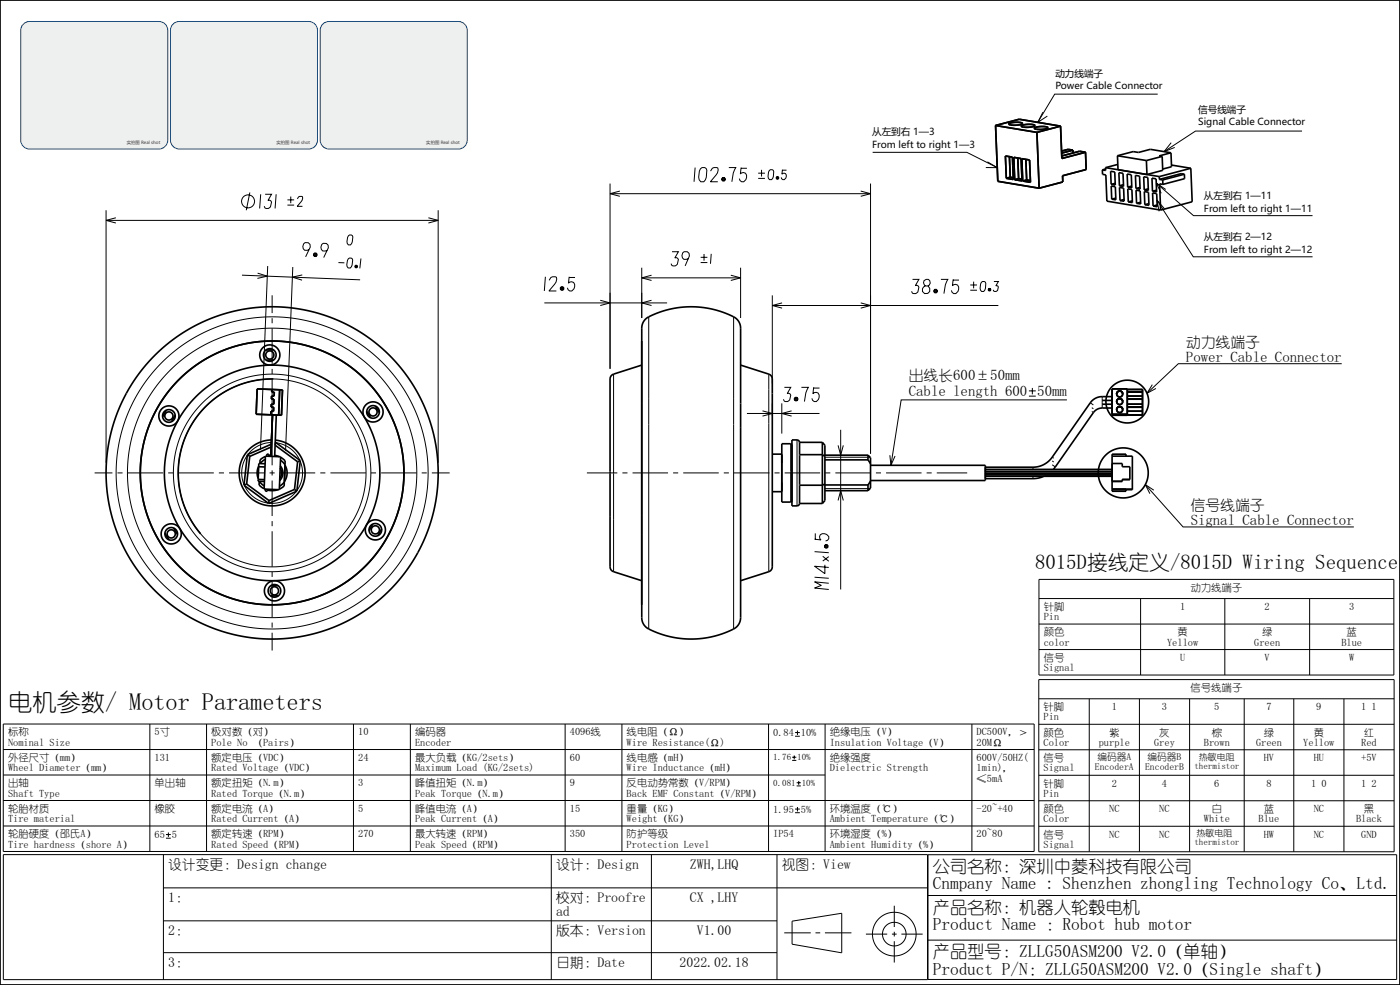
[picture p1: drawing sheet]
<svg xmlns="http://www.w3.org/2000/svg" width="296mm" height="208mm" viewBox="0 0 296 208" stroke-linecap="round" stroke-linejoin="round" font-family="sans-serif">
<g fill="none" stroke="#000" stroke-width=".21">
<path d="M129 38.8v39.2M147 35.4l-.2 3M148.1 35.7l.4-.3h.5l.3 .2a2.82 2.82 0 0 1-.5 2.8h-.6a2.28 2.28 0 0 1-.1-2.7zM150.3 36.2l.3-.6 .4-.2 .8 .1-.1 1-1.5 1.9h1.6M152.6 37.9h.8M152.7 37.7h.6M152.7 38.1h.6M154.1 35.4h1.5l-.5 1.2-.3 1.8M156.7 35.4l-.1 1.4 .7-.3a.93 .93 0 0 1 .4 1.5l-.4 .4h-.5l-.3-.2-.1-.5M156.7 35.6h1.3M160.3 36.6h1.5M160.3 37.7h1.5"/>
<path d="M161.1 35.9v1.4M162.7 36.1l.2-.2 .6 .1a1.97 1.97 0 0 1-.3 2h-.5a1.61 1.61 0 0 1 0-1.9zM164.2 37.6h.5M164.2 37.4h.4M164.2 37.8h.4M165.5 35.9l-.1 .9 .4-.2a.65 .65 0 0 1 .4 1.1l-.3 .3h-.3l-.4-.5M165.5 36h.8M184.1 38.8v57.1M22.4 44.4v53.4M22.4 46.6h70.3M24.5 46l-2.1 .6 2.1 .5M51.2 58.2l25 .9"/>
<path d="M52.8 40.7l-.7 3.7M54.5 57.7l2 .7-2.1 .4M55.1 41.1l-.2 3M56.1 41.1h1.3l-.7 1.3 .3-.1 .4 .4-.2 1a.76 .76 0 0 1-1.2 .1l-.1-.2M56.6 56.2l-1.5 38.9M58.4 41.1l-.2 3M60.8 42.2h1.4M60.8 43.4h1.4M61.5 41.5v1.5M61.9 56.4l-1.5 38.9M62.9 42l.5-.5 .6 .1-.1 .7-1 1.3h1.1M63.9 58.1l-2.1 .5 2.1 .6"/>
<path d="M65.4 52.8l-1 .1-.3-.3-.1-.5 .2-.6 .3-.2h.7l.4 .4v.5l-1 2.1M66.3 53.8l.8 .1M66.4 54.1h.6M66.4 53.6h.6M69.2 52.9l-1 .1-.2-.3-.1-.5 .1-.5 .4-.3 .6 .1 .4 .3v.6l-.9 2M71.6 55.5l1.2 .1M73.7 54.7l.2-.2 .6 .2a1.98 1.98 0 0 1-.4 2l-.5-.1a1.6 1.6 0 0 1 .1-1.9zM73.7 49.8l.2-.1 .6 .1a1.98 1.98 0 0 1-.4 2h-.4a1.61 1.61 0 0 1 0-2zM75.1 56.3h.5M75.1 56.5h.4M75.1 56.2h.4M76.3 54.6l-.2 2.1"/>
<path d="M90.6 46l2.1 .6-2.1 .5M92.7 44.4v53.4M115.3 58.5l-.2 3M116.1 59.3l.4-.7 .3-.1 .9 .1-.1 1-1.5 1.9h1.6M120.4 58.5l-.2 1.4 .7-.3a.93 .93 0 0 1 .5 1.5l-.5 .4h-.4l-.4-.3-.1-.4M120.4 58.6h1.2M129 40.9h55.1M131.1 40.4l-2.1 .5 2.1 .6M135.7 56.6v10.6M135.7 58.7h20.9M137.8 58.2l-2.1 .5 2.1 .6M142.1 53.2h1.4l-.8 1.3 .3-.1 .5 .5-.3 1a.76 .76 0 0 1-1.2 0l-.1-.2"/>
<path d="M145.6 54.7l-1 .1-.3-.3-.1-.5 .2-.5 .3-.3h.6l.4 .3 .1 .6-.9 2.1M148.2 54.4h1.4M148.2 55.5h1.4M148.9 53.7v1.4M150.4 53.7l-.1 2.1M154.6 58.2l2 .5-2 .6M156.6 56.6v10.6M182 40.4l2.1 .5-2.1 .6M193 59.1h1.3l-.7 1.3 .3-.1 .4 .4-.2 1a.76 .76 0 0 1-1.2 .1l-.1-.2M199 59.1h1.5l-.6 1.1-.3 1.9M201.6 59.1l-.2 1.3 .7-.3a.93 .93 0 0 1 .5 1.5l-.5 .5h-.4l-.3-.3-.2-.4M201.6 59.2h1.2"/>
<path d="M205.9 59.5v1.4M207.5 59.7l.3-.2 .6 .1a1.97 1.97 0 0 1-.4 2h-.4a1.6 1.6 0 0 1-.1-1.9zM210.2 59.5h.9l-.5 .9h.2l.3 .3-.1 .7a.53 .53 0 0 1-.9 0v-.1M57.6 62.4v3.8M57.6 67.3v1M57.6 69.4v7.5M57.6 78v1M115.1 64h26M118.5 61h.7M118.6 61.2h.6M118.6 60.8h.6M126.9 63.5l2.1 .5-2.1 .6"/>
<path d="M129.8 79.1v41.7M137.2 67v65.9M137.8 63.5l-2.1 .5 2.1 .6M155.1 67v65.9M162.6 79.1v41.7M163.3 62.4v18.7M163.3 64.6h47.8M165.4 64l-2.1 .6 2.1 .5M182 64l2.1 .6-2.1 .5M195.3 60.7l.4-.3h.5l.4 .5v.7l-.4 .4-.7 .1-.4-.5v-.6zM195.7 60.4l-.4-.6 .1-.5 .5-.2h.4l.3 .2 .1 .5-.5 .6M197.5 61.5h.7"/>
<path d="M197.6 61.3h.6M197.6 61.8h.6M205.2 61.3h1.4M205.2 60.2h1.4M209 61.2h.5M209.1 61.1h.4M209.1 61.4h.4M283.8 76.9h-34.6l-6.6 6.2M20 100h3.8M24.8 100h1.1M27 100h7.5M35.6 100h1"/>
<path d="M37.7 100h7.5M46.3 100h1.1M48.4 100h7.5M52.3 96.2a6.4 6.4 0 0 0-.7 6.2M57 100h1.1M57.4 93.5a6.4 6.4 0 0 0-5 2.5M57.6 80.1v7.5M57.6 88.7v1.1M57.6 90.8v7.6M57.6 99.4v1.1M58.4 93.6a6.4 6.4 0 0 1 5 3.7M59.2 100h7.5"/>
<path d="M63.5 97.5a6.4 6.4 0 0 1-.7 6.2M67.7 100h1.1M69.9 100h7.5M78.5 100h1M80.6 100h7.5M89.2 100h1.1M91.3 100h3.8M124.1 100h6.5M131.6 100h1.1M133.8 100h7.5M142.4 100h1M144.5 100h7.5"/>
<path d="M153.1 100h1M155.2 100h7.5M158 87.4h15.3M161.3 86.8l2 .6-2 .6M163.3 85.3v2.6M163.8 100h1.1M165.3 85.3v6.3M165.9 81.9h1.3l-.7 1.3 .3-.1 .4 .4-.2 1a.76 .76 0 0 1-1.2 .1l-.1-.2M165.9 100h7.5M167.2 93.8v12.3M167.4 86.8l-2.1 .6 2.1 .6M168 84.4h.7"/>
<path d="M168.1 84.1h.6M168.1 84.6h.6M168.6 93v13.9M169.5 81.9h1.4l-.5 1.1-.3 1.9M172.1 81.9l-.2 1.3 .7-.3a.94 .94 0 0 1 .5 1.5l-.5 .5h-.4l-.4-.3-.1-.4M172.1 82h1.2M174.5 96.6h9.5M174.5 100h1.1M176.7 100h7.5M177.2 94.1l.6 2.1 .5-2.1M177.8 90.8v33.8M185.2 100h1.1"/>
<path d="M187.4 100h7.5M188.2 96.2l.2 2.2 .9-2M196 100h1M198.1 100h6.4M217.6 82.6h1.5M217.6 83.7h1.5M218.3 82v1.4M218.5 98.8v.4M218.5 99.7h.1M222.5 97.4l.3 .3M222.5 98.2l.7 .5M222.5 96.6l.3 .3"/>
<path d="M225.6 84.5h-35l-2.2 13.9M230.6 85.1l.6 .5M230.9 86.2l.3 .2M230.9 87l.3 .2M233.1 83.8v2.4M243.7 81.3l-1.1 1.8 1.9-1M51.7 102.6a6.4 6.4 0 0 0 5 3.7M57.6 101.6v7.5M57.6 110.1v1.1M57.6 112.3v7.5M62.7 103.9a6.4 6.4 0 0 1-5.8 2.5M172.3 116.6l3 .2"/>
<path d="M172.3 114l1.3 .1-.3-.7a.93 .93 0 0 1 1.5-.4l.5 .4v.5l-.3 .3-.4 .1M172.4 112.7v1.3M174 117.6l1.3 1M174.4 119.4v1.9l-2.1-1.6 3 .2M174.5 103.3h9.5M174.5 115.2v.6M174.7 115.1v.7M175 115.2v.6M175.3 117.7l-1.3 .9M177.2 105.8l.6-2.1 .5 2.1M218.5 100.2h.1M218.5 100.7v.5"/>
<path d="M242.2 102.4l8 9h36.1M244 103.6l-1.8-1.2 1 1.9M57.6 120.9v1M57.6 123v7.5M57.6 131.6v1.1M57.6 133.7v3.8M172.3 122l3 .2M175.3 123.3l-3-.3 1.4 .7-1.4 .6 3 .3M219.7 122.5h75.1v20.2h-75.1zM219.7 126.5h75.1M219.7 131.9h75.1M219.7 137.3h75.1"/>
<path d="M241.2 126.5v16.2M259 126.5v16.2M277 126.5v16.2M.7 153h218v27h-218zM.7 158.4h218M31.7 153v27M43.7 153v27M74.8 153v27M86.8 153v27M119.5 153v27M131.5 153v27M162.5 153v27"/>
<path d="M168 159.7v.8M168.1 154.8h1.1M168.1 155.6h1.1M168.6 154.4v.9M174.5 153v27M205.5 153v27M219.7 143.6h75.1v36.4h-75.1zM219.7 147.7h75.1M219.7 153.1h75.1M219.7 158.5h75.1M230.4 147.7v32.3M241 147.7v32.3"/>
<path d="M251.6 147.7v32.3M263.1 147.7v32.3M273.6 147.7v32.3M284.2 147.7v32.3M.7 163.8h173.8M.7 169.2h218M.7 174.6h218M35.1 176.4h1M35.1 177.2h1M35.6 176v.9M167.5 160.1h.9M167.5 160.7h.9"/>
<path d="M168.1 171h1.1M168.1 171.8h1.1M168.5 165.4h.9M168.5 166.1h.9M168.6 170.6v.9M168.9 165.1v.8M219.7 163.9h75.1M219.7 169.3h75.1M219.7 174.6h75.1M.7 180.6h195.5v26.5h-195.5zM34.6 187.7h161.6M34.6 194.6h129.7"/>
<path d="M34.6 180.6v26.5M116.6 180.6v26.5M137.8 180.6v26.5M164.3 180.6v26.5M165.9 197.2h5.6M167.5 194.7l10.5-1.7v8.4l-10.5-1.8zM172.5 197.2h1M174.5 197.2h5.6M183.1 197.4h4.5M188.6 197.4h1M189.1 191.4v4.5M189.1 196.9v1"/>
<path d="M189.1 198.9v4.5M190.6 197.4h4.5M196.3 180.7h99.1v26.3h-99.1zM196.3 189.3h99.1M196.3 198.7h99.1M34.6 201.4h129.7"/>
<circle cx="153" cy="37.9" r=".4"/>
<circle cx="164.4" cy="37.6" r=".28"/>
<circle cx="52.5" cy="42.6" r="1.37"/>
<circle cx="66.7" cy="53.8" r=".4"/>
<circle cx="75.3" cy="56.3" r=".28"/>
<circle cx="118.9" cy="61" r=".4"/>
<circle cx="197.9" cy="61.5" r=".4"/>
<circle cx="209.3" cy="61.2" r=".28"/>
<circle cx="57.5" cy="100" r="30.6"/>
<circle cx="57.5" cy="100" r="33"/>
<circle cx="57.6" cy="100" r="20.9"/>
<circle cx="57.6" cy="100" r="19.9"/>
<circle cx="168.4" cy="84.3" r=".4"/>
<circle cx="174.7" cy="115.5" r=".4"/>
<circle cx="189.1" cy="197.4" r="4.6"/>
<circle cx="189.1" cy="197.4" r="2.5"/>
</g>
<g fill="none" stroke="#000" stroke-width=".35">
<path d="M0 0h296.1v208.2h-296.1zM57.9 74h-1.7M57.9 76.1h-1.6M135.7 77.2l-5.9 1.9-.6 .5-.2 .5 .1 40 .2 .4 .4 .3 6 1.9M136.5 67.4a19.2 19.2 0 0 1 19.3 0 2.69 2.69 0 0 1 .8 2v61.2a3.1 3.1 0 0 1-2.5 2.9l-3.1 1-3.7 .5-4-.1-3.4-.8a8.7 8.7 0 0 1-3.7-2l-.4-.8-.1-.7v-61.2a2.69 2.69 0 0 1 .8-2zM156.6 77.2l6 1.9 .4 .3 .3 .7v40l-.3 .5-.4 .2-6 1.9M35.2 86.7l-.8 1.4M37 87.8l-.7 1.3M52.3 96.1l-.7 6.5M52.3 96.1l.5 .4M52.8 96.5l-.6 5.8M54.4 82.2l5.3 .2-.2 5.4-5.3-.2z"/>
<path d="M54.7 98.6l1.3 .1M54.7 98.6l-.1 2.7M54.7 98.5a3.2 3.2 0 0 0-.1 2.6M56.1 98h-1.4v.6M56.1 96.5l-1.1 .7v.8l1.1-.9M56.1 96.4l3.2 .1-.2 7-3.2-.1zM56.4 96.4v-.4h.4v.4M56.4 96.4h-.1M57.3 96.2l-.5 .1M57.4 94.5l-4.6 2M57.4 93.9l-5.1 2.2M57.4 93a7 7 0 0 0-5.9 10.3 7 7 0 0 0 11.9 .5 7 7 0 0 0-5.2-10.8"/>
<path d="M57.5 82.3v.6h.5v.8h-.6v.7h.5v1.1l-.5-.1-.1 .7h.6l-.1 .8h-.5v.8M57.6 87.7l-.3 8.8M57.8 80.1l-2.9 .2-2.7 .5-2.5 .9-2.8 1.5-2.2 1.6-1.9 1.9-1.8 2.3-1.3 2.3-1 2.5-.7 2.9-.3 2.9 .1 2.7 .6 2.9 1 2.8 1.4 2.5 1.6 2.3M58.1 96.2l1 .3M58.2 94.1l4.7 3.5M58.2 94.1h.1M58.3 93.5l5.2 3.9M58.3 93.5h-.1M58.3 93.5l-.1 .6M58.4 87.7l-.3 8.8M59.1 82.4l-.2 5.3M59.3 98.9a2.02 2.02 0 0 1-.1 2.3"/>
<path d="M59.3 98.5a2.28 2.28 0 0 1-.1 3.1M59.3 97.3l1 .9M59.3 96.7l1 .7v.8M60.3 98.3a3.2 3.2 0 0 1-.2 3.5M60.3 98.2l-.2 4.5-1 .7M62.9 97.6l-.6 5.8M63.5 97.4l-.7 6.4M63.5 97.4l-.6 .2M77.6 87l.8 1.3M79.4 85.8l.8 1.4M163.3 96h2M167.5 94.1l-.3-.3h-1.9v12.3h1.9l.3-.2"/>
<path d="M169.1 96.1l-.1-2.8-.4-.3h-1.1v13.9h1.3l.3-.5M169.1 96.1v6.5M169.1 93.5h4.8M169.1 96.1h4.8l.6 .4M173.9 93.5l.6 .6v11.7l-.6 .6M173.9 93.5v12.9M174.5 97.2h9.1M174.5 96.2h9.1M183.6 97.2l.5 .8M183.6 96.2v1M183.6 96.2l.5 .5v6.5l-.5 .5M184.1 98.4h24.3v3.2h-24.3"/>
<path d="M208.4 99.7h26.8M208.4 99.2h26.8M233.1 85.4h2.1M233.1 84.6h2.1M235.2 86.2h-2.1a2.3 2.3 0 0 0-1.9 1l-8.4 12M235.2 83.8h-2.1a3.1 3.1 0 0 0-2.5 1.3l-8.1 11.5a5 5 0 0 1-4 2.2h-10.1M235.2 87.6h3.2M235.2 96.4h4.3v7.1h-1.4M235.2 98h2.1v.6h1.6v2.8h-1.6M236.2 86.6a.64 .64 0 0 1 .6-.6 .64 .64 0 0 1 .6 .6M236.2 84.9a.64 .64 0 0 1 .6-.6 .64 .64 0 0 1 .6 .6M238.1 96.4v-.4h-2.9v7.8h2.9v-.4"/>
<path d="M238.4 82.3h3.2v5.4l-6.4 .1v-5.6h3.2v5.5h3.2M238.4 87.7v.1M238.4 86.9h3.2M238.4 82.9h3.2M238.4 86.1h3.2M238.4 85.4h3.2M238.4 84.4h3.2M238.4 83.7h3.2M34.9 112.7l.8 1.4M36.7 111.6l.8 1.4M51.6 102.6l5.2 3.8M52.2 102.3l4.7 3.5"/>
<path d="M52.2 102.3l-.6 .3M54.6 101.3v.4l1.3 .1M54.6 101.3l1.3 .1M54.8 101.7v.8l1.1 .8M54.9 101.7l1 1M56 103.4h.1M56.1 103.4v.4h.4l.1-.4M56.9 105.8l-.1 .6M58.8 103.5l-1.2 .2-1.1-.1M60.1 101.9l-1 .9M62.3 103.4l-5.4 2.4M62.3 103.4l.5 .4"/>
<path d="M62.8 103.8l-6 2.6M78.8 110.8l-.7 1.4M80.7 111.8l-.8 1.4M163.3 103.9h2M169.1 102.6v3.8M169.1 106.4h4.8M174.5 102.5h9.1M174.5 103.7h9.1M174.5 102.3l-.6 .3h-4.8M183.6 102.5v1.2M184.1 101.7l-.5 .8M208.4 100.7h26.8"/>
<path d="M208.4 100.2h26.8M208.4 100.6h26.8M208.4 100.1h26.8M220.8 100.7l-2.1 .5h-10.3M235.2 101.7h2.1M238.9 101.3h-1.6v.5h-2.1M239.5 103.4h-4.3M58.8 123.8h-1.6M58.9 125.9l-1.7 .1"/>
<circle cx="57.1" cy="75" r="1.34"/>
<circle cx="57.1" cy="75" r=".87"/>
<circle cx="57.1" cy="75" r="2.13"/>
<circle cx="35.7" cy="87.9" r="1.34"/>
<circle cx="35.7" cy="87.9" r="2.13"/>
<circle cx="35.7" cy="87.9" r=".87"/>
<circle cx="57.6" cy="100" r="27.9"/>
<circle cx="57.6" cy="100" r="22.8"/>
<circle cx="57.6" cy="100" r="35.1"/>
<circle cx="78.9" cy="87.1" r="1.34"/>
<circle cx="78.9" cy="87.1" r="2.13"/>
<circle cx="78.9" cy="87.1" r=".87"/>
<circle cx="236.8" cy="83.3" r=".64"/>
<circle cx="236.8" cy="86.6" r=".64"/>
<circle cx="236.8" cy="84.9" r=".64"/>
<circle cx="237.5" cy="100" r="5.3"/>
<circle cx="238.4" cy="84.9" r="4.5"/>
<circle cx="36.2" cy="112.8" r="2.13"/>
<circle cx="36.2" cy="112.8" r=".87"/>
<circle cx="36.2" cy="112.8" r="1.34"/>
<circle cx="79.4" cy="112" r="2.13"/>
<circle cx="79.4" cy="112" r="1.34"/>
<circle cx="79.4" cy="112" r=".87"/>
<circle cx="58" cy="124.9" r=".87"/>
<circle cx="58" cy="124.9" r="1.34"/>
<circle cx="58" cy="124.9" r="2.13"/>
</g>
<path d="M4.9 5.1l.8-.5 .5-.1h27.4a1.86 1.86 0 0 1 1.9 1.9v23.2a1.86 1.86 0 0 1-1.9 1.9h-27.4a1.86 1.86 0 0 1-1.8-1.9v-23.2l.1-.5z" fill-rule="evenodd" fill="#dcdddd"/>
<path d="M4.9 5.1l.8-.5 .5-.1h27.4a1.86 1.86 0 0 1 1.9 1.9v23.2a1.86 1.86 0 0 1-1.9 1.9h-27.4a1.86 1.86 0 0 1-1.8-1.9v-23.2l.1-.5z" fill-rule="evenodd" fill="#eeefef" stroke="#0054a3" stroke-width=".21"/>
<path d="M36.6 5.1l.8-.5 .5-.1h27.4a1.86 1.86 0 0 1 1.8 1.9v23.2a1.86 1.86 0 0 1-1.8 1.9h-27.4a1.86 1.86 0 0 1-1.8-1.9v-23.2v-.5z" fill-rule="evenodd" fill="#dcdddd"/>
<path d="M36.6 5.1l.8-.5 .5-.1h27.4a1.86 1.86 0 0 1 1.8 1.9v23.2a1.86 1.86 0 0 1-1.8 1.9h-27.4a1.86 1.86 0 0 1-1.8-1.9v-23.2v-.5z" fill-rule="evenodd" fill="#eeefef" stroke="#0054a3" stroke-width=".21"/>
<path d="M68.3 5.1l.8-.5 .5-.1h27.4a1.86 1.86 0 0 1 1.8 1.9v23.2a1.86 1.86 0 0 1-1.8 1.9h-27.4a1.86 1.86 0 0 1-1.9-1.9v-23.2l.1-.5z" fill-rule="evenodd" fill="#dcdddd"/>
<path d="M68.3 5.1l.8-.5 .5-.1h27.4a1.86 1.86 0 0 1 1.8 1.9v23.2a1.86 1.86 0 0 1-1.8 1.9h-27.4a1.86 1.86 0 0 1-1.9-1.9v-23.2l.1-.5z" fill-rule="evenodd" fill="#eeefef" stroke="#0054a3" stroke-width=".21"/>
<g fill="none" stroke="#000" stroke-width=".35">
<path d="M210.5 26.5l8.8 1.5M210.5 26.5l.5 11.8 8.8 1.5M210.5 26.5l5.1-1.3 8.7 1.5M212.6 33l1.5 .2 .2 4.7-1.5-.2zM213.4 26.1l1.6-.3a1.35 1.35 0 0 1 1.2 .3 3.5 3.5 0 0 1-2.9 .1zM213.5 33.1l.2 4.4M213.7 37.5l.6 .1M213.7 37.5l-.9 .2M214.4 33.3l1.6 .2 .1 4.7-1.5-.2zM215.2 33.4l.2 4.4M215.4 37.8l.7 .1M215.4 37.8l-.8 .2"/>
<path d="M216 26.6l1.6-.3a1.33 1.33 0 0 1 1.3 .3 3.5 3.5 0 0 1-2.9 0zM216.1 33.5l1.6 .3 .2 4.7-1.6-.2zM216.9 33.7l.2 4.3M217.1 38l.8 .2M217.1 38l-.8 .3M218.8 27l1.5-.3a1.35 1.35 0 0 1 1.3 .3 3.5 3.5 0 0 1-2.9 .1zM219.3 28l.5 11.8M224.3 26.7l.3 6.8 5-1.3M224.3 26.7l-5 1.3M226.9 31.7l-1-.1-1.4 .3M226.9 31.7v.6M226.9 31.7l-2.4 .7"/>
<path d="M229.6 32.2l.1 3.6-5 1.3 .1 1.4-5 1.3M229.6 32.2l-1.3-.2-3.8 1M233.1 35.9l.1 1 .7 .1 .2 5.5 11.4 1.9M233.8 35.4v.6l-.7-.1M233.8 35.4l11.4 1.9M233.8 35.7l-.7 .2M234.9 36.2l.9 .1 .1 2.8-.9-.1zM235 39.3l.9 .2 .1 2.7-.9-.1zM235.9 38.7l-.9 .3M236.3 32.9l.1 3M236.3 32.9l6.1 1M236.4 34.8l-2.6 .6"/>
<path d="M236.6 36.5l.9 .1 .1 2.8-.9-.1zM236.8 39.6l.8 .2 .1 2.7-.8-.1zM237.6 39l-.9 .3M238.4 36.8l.9 .1 .1 2.8-.9-.1zM238.5 39.9l.9 .2 .1 2.7-.9-.1zM239.3 39.3l-.8 .3M240.1 37.1l.9 .1 .1 2.8-.9-.2zM241.1 39.6l-.9 .2M241.9 37.4l.8 .1 .2 2.8-.9-.2zM242.8 39.9l-.8 .2M243.6 37.7l.9 .1 .1 2.8-.9-.2zM245.2 37.3v.6"/>
<path d="M245.2 37.9l.7 .1M245.8 33.1l.1 2.9-3.3 .9-.2-3M245.8 33.1l-3.4 .8M245.9 38v1M245.9 39l-.7-.1 .3 5.5M247.6 32.3l.2 2.9-1.9 .5M247.6 32.3l-4.3-.7-2.5 .6-1.1-.2-3.4 .9M247.6 32.3l-2.5 .7 .7 .1M247.7 34.9l4.1 .7M250.5 36.8v1l-4.6 1.2M250.5 36.8l-.7-.1-4.6 1.2M250.5 36.8l-4.6 1.2"/>
<path d="M251.8 35.6l-6.6 1.7M251.8 35.6l.3 7-6.6 1.8M236 41.9l-.9 .2M237.7 42.2l-.8 .2M239.5 42.5l-.9 .2M240.3 40.2l.8 .1 .1 2.8-.8-.1zM241.2 42.7l-.8 .3M242 40.5l.9 .1 .1 2.8-.9-.1zM243 43l-.9 .3M243.8 40.8l.8 .1 .1 2.8-.8-.1zM244.6 40.2l-.9 .2M244.7 43.3l-.8 .3"/>
</g>
<path d="M244.8 19.9h-21.7l-3.6 6M184.6 32.2h19.9l6.4 3.2M208.8 34.2l2.1 1.2h-2.4M220.6 23.7l-1.1 2.2 2-1.4M244.5 38.7l7.9 6.9h25.2M247.7 30.2l-1.5 1.8 2.2-.8M275.4 27.7h-22.6l-6.6 4.3M244.7 42.3l7.7 12h25.2M246.3 44.1l-1.6-1.8 .4 2.4M246.5 40l-2-1.3 1.1 2.2" fill="none" stroke="#000" stroke-width=".21"/>
<text font-size="5.1" x="1.8" y="150.1">电机参数/ Motor Parameters</text>
<text font-size="4.4" x="218.9" y="120.4">8015D接线定义/8015D Wiring Sequence</text>
<g font-size="3.7">
<text x="197.3" y="184.3">公司名称：深圳中菱科技有限公司</text>
<text x="197.3" y="188">Cnmpany Name : Shenzhen zhongling Technology Co、Ltd.</text>
<text x="197.3" y="192.9">产品名称：机器人轮毂电机</text>
<text x="197.3" y="196.6">Product Name ：Robot hub motor</text>
<text x="197.3" y="202.4">产品型号：ZLLG50ASM200 V2.0（单轴）</text>
<text x="197.3" y="206">Product P/N：ZLLG50ASM200 V2.0（Single shaft）</text>
</g>
<g font-size="3.1">
<text x="250.8" y="73.3">动力线端子</text>
<text x="250.8" y="76.4">Power Cable Connector</text>
<text x="192.2" y="80.3">出线长600±50mm</text>
<text x="192.2" y="83.7">Cable length 600</text>
<text x="219.4" y="83.7">50mm</text>
<text x="251.8" y="107.8">信号线端子</text>
<text x="251.8" y="110.9">Signal Cable Connector</text>
</g>
<g font-size="2.9">
<text x="35.6" y="183.7">设计变更：Design change</text>
<text x="117.6" y="183.7">设计：Design</text>
<text x="145.9" y="183.7">ZWH,LHQ</text>
<text x="165.3" y="183.7">视图：View</text>
<text x="35.6" y="190.7">1：</text>
<text x="117.6" y="190.7">校对：Proofre</text>
<text x="145.9" y="190.7">CX ,LHY</text>
<text x="35.6" y="197.6">2：</text>
<text x="117.6" y="193.6">ad</text>
<text x="117.6" y="197.6">版本：Version</text>
<text x="147.4" y="197.6">V1.00</text>
<text x="35.6" y="204.4">3：</text>
<text x="117.6" y="204.4">日期：Date</text>
<text x="143.7" y="204.4">2022.02.18</text>
</g>
<g font-size="2.2">
<text x="251.8" y="124.8">动力线端子</text>
<text x="220.7" y="128.9">针脚</text>
<text x="220.7" y="131.1">Pin</text>
<text x="249.6" y="128.9">1</text>
<text x="267.5" y="128.9">2</text>
<text x="285.3" y="128.9">3</text>
<text x="220.7" y="134.3">颜色</text>
<text x="220.7" y="136.5">color</text>
<text x="246.8" y="136.5">Yellow</text>
<text x="249" y="134.3">黄</text>
<text x="265.3" y="136.5">Green</text>
<text x="266.9" y="134.3">绿</text>
<text x="283.7" y="136.5">Blue</text>
<text x="284.8" y="134.3">蓝</text>
<text x="220.7" y="139.7">信号</text>
<text x="220.7" y="141.9">Signal</text>
<text x="249.6" y="139.7">U</text>
<text x="267.5" y="139.7">V</text>
<text x="285.3" y="139.7">W</text>
<text x="251.8" y="146">信号线端子</text>
<text x="1.7" y="155.4">标称</text>
<text x="32.7" y="155.4">5寸</text>
<text x="44.7" y="155.4">极对数（对）</text>
<text x="75.8" y="155.4">10</text>
<text x="87.8" y="155.4">编码器</text>
<text x="120.5" y="155.4">4096线</text>
<text x="132.5" y="155.4">线电阻（Ω）</text>
<text x="163.5" y="155.6">0.84</text>
<text x="169.4" y="155.6">10%</text>
<text x="175.5" y="155.4">绝缘电压（V）</text>
<text x="206.5" y="155.4">DC500V，＞</text>
<text x="220.7" y="150.1">针脚</text>
<text x="220.7" y="152.3">Pin</text>
<text x="220.7" y="155.5">颜色</text>
<text x="234.6" y="155.5">紫</text>
<text x="235.1" y="150.1">1</text>
<text x="245.2" y="155.5">灰</text>
<text x="245.7" y="150.1">3</text>
<text x="256.3" y="155.5">棕</text>
<text x="256.8" y="150.1">5</text>
<text x="267.3" y="155.5">绿</text>
<text x="267.8" y="150.1">7</text>
<text x="277.8" y="155.5">黄</text>
<text x="278.4" y="150.1">9</text>
<text x="287.9" y="150.1">1 1</text>
<text x="288.4" y="155.5">红</text>
<text x="1.7" y="157.6">Nominal Size</text>
<text x="1.7" y="160.8">外径尺寸（mm）</text>
<text x="32.7" y="160.8">131</text>
<text x="44.7" y="157.6">Pole No （Pairs）</text>
<text x="44.7" y="160.8">额定电压（VDC）</text>
<text x="75.8" y="160.8">24</text>
<text x="87.8" y="157.6">Encoder</text>
<text x="87.8" y="160.8">最大负载（KG/2sets）</text>
<text x="120.5" y="160.8">60</text>
<text x="132.5" y="157.6">Wire Resistance(Ω)</text>
<text x="132.5" y="160.8">线电感（mH）</text>
<text x="175.5" y="157.6">Insulation Voltage（V）</text>
<text x="175.5" y="160.8">绝缘强度</text>
<text x="206.5" y="157.6">20MΩ</text>
<text x="206.5" y="160.8">600V/50HZ(</text>
<text x="220.7" y="157.7">Color</text>
<text x="220.7" y="160.9">信号</text>
<text x="232.4" y="157.7">purple</text>
<text x="244.1" y="157.7">Grey</text>
<text x="254.6" y="157.7">Brown</text>
<text x="265.6" y="157.7">Green</text>
<text x="267.3" y="160.9">HV</text>
<text x="275.6" y="157.7">Yellow</text>
<text x="277.8" y="160.9">HU</text>
<text x="287.9" y="157.7">Red</text>
<text x="287.9" y="160.9">+5V</text>
<text x="1.7" y="163">Wheel Diameter（mm）</text>
<text x="1.7" y="166.2">出轴</text>
<text x="32.7" y="166.2">单出轴</text>
<text x="44.7" y="163">Rated Voltage（VDC）</text>
<text x="44.7" y="166.2">额定扭矩（N.m）</text>
<text x="75.8" y="166.2">3</text>
<text x="87.8" y="163">Maximum Load (KG/2sets)</text>
<text x="87.8" y="166.2">峰值扭矩（N.m）</text>
<text x="120.5" y="166.2">9</text>
<text x="132.5" y="163">Wire Inductance（mH）</text>
<text x="132.5" y="166.2">反电动势常数（V/RPM）</text>
<text x="175.5" y="163">Dielectric Strength</text>
<text x="206.5" y="163">1min)，</text>
<text x="206.5" y="165.2">≤5mA</text>
<text x="220.7" y="163.1">Signal</text>
<text x="220.7" y="166.3">针脚</text>
<text x="235.1" y="166.3">2</text>
<text x="245.7" y="166.3">4</text>
<text x="256.8" y="166.3">6</text>
<text x="267.8" y="166.3">8</text>
<text x="277.3" y="166.3">1 0</text>
<text x="287.9" y="166.3">1 2</text>
<text x="1.7" y="168.4">Shaft Type</text>
<text x="1.7" y="171.6">轮胎材质</text>
<text x="1.7" y="173.8">Tire material</text>
<text x="32.7" y="171.6">橡胶</text>
<text x="44.7" y="168.4">Rated Torque（N.m）</text>
<text x="44.7" y="171.6">额定电流（A）</text>
<text x="44.7" y="173.8">Rated Current（A）</text>
<text x="75.8" y="171.6">5</text>
<text x="87.8" y="168.4">Peak Torque（N.m）</text>
<text x="87.8" y="171.6">峰值电流（A）</text>
<text x="87.8" y="173.8">Peak Current（A）</text>
<text x="120.5" y="171.6">15</text>
<text x="132.5" y="168.4">Back EMF Constant（V/RPM）</text>
<text x="132.5" y="171.6">重量（KG）</text>
<text x="132.5" y="173.8">Weight（KG）</text>
<text x="163.5" y="171.8">1.95</text>
<text x="169.4" y="171.8">5%</text>
<text x="175.5" y="171.6">环境温度（℃）</text>
<text x="175.5" y="173.8">Ambient Temperature（℃）</text>
<text x="206.5" y="171.6">-20~+40</text>
<text x="220.7" y="168.4">Pin</text>
<text x="220.7" y="171.6">颜色</text>
<text x="220.7" y="173.8">Color</text>
<text x="234.6" y="171.6">NC</text>
<text x="245.2" y="171.6">NC</text>
<text x="254.6" y="173.8">White</text>
<text x="256.3" y="171.6">白</text>
<text x="266.2" y="173.8">Blue</text>
<text x="267.3" y="171.6">蓝</text>
<text x="277.8" y="171.6">NC</text>
<text x="286.8" y="173.8">Black</text>
<text x="288.4" y="171.6">黑</text>
<text x="1.7" y="177">轮胎硬度（邵氏A）</text>
<text x="1.7" y="179.2">Tire hardness（shore A）</text>
<text x="32.7" y="177.2">65</text>
<text x="36.3" y="177.2">5</text>
<text x="44.7" y="177">额定转速（RPM）</text>
<text x="44.7" y="179.2">Rated Speed（RPM）</text>
<text x="75.8" y="177">270</text>
<text x="87.8" y="177">最大转速（RPM）</text>
<text x="87.8" y="179.2">Peak Speed（RPM）</text>
<text x="120.5" y="177">350</text>
<text x="132.5" y="177">防护等级</text>
<text x="132.5" y="179.2">Protection Level</text>
<text x="163.5" y="177">IP54</text>
<text x="175.5" y="177">环境湿度（%）</text>
<text x="175.5" y="179.2">Ambient Humidity（%）</text>
<text x="206.5" y="177">20~80</text>
<text x="220.7" y="177">信号</text>
<text x="220.7" y="179.2">Signal</text>
<text x="234.6" y="177">NC</text>
<text x="245.2" y="177">NC</text>
<text x="267.3" y="177">HW</text>
<text x="277.8" y="177">NC</text>
<text x="287.9" y="177">GND</text>
</g>
<g font-size="2">
<text x="223.2" y="16.2">动力线端子</text>
<text x="223.2" y="18.9">Power Cable Connector</text>
<text x="253.4" y="23.8">信号线端子</text>
<text x="184.4" y="28.5">从左到右 1—3</text>
<text x="253.4" y="26.5">Signal Cable Connector</text>
<text x="184.4" y="31.2">From left to right 1—3</text>
<text x="254.6" y="44.8">From left to right 1—11</text>
<text x="254.6" y="42.1">从左到右 1—11</text>
<text x="254.6" y="53.4">From left to right 2—12</text>
<text x="254.6" y="50.8">从左到右 2—12</text>
<text x="232.1" y="160.7">编码器A</text>
<text x="242.7" y="160.7">编码器B</text>
<text x="231.6" y="162.8">EncoderA</text>
<text x="242.2" y="162.8">EncoderB</text>
</g>
<g font-size="1.9">
<text x="163.5" y="160.7">1.76</text>
<text x="168.6" y="160.7">10%</text>
<text x="253.6" y="160.6">热敏电阻</text>
<text x="163.5" y="166.1">0.081</text>
<text x="169.5" y="166.1">10%</text>
<text x="252.6" y="162.5">thermistor</text>
<text x="252.6" y="178.7">thermistor</text>
<text x="253.1" y="176.8">热敏电阻</text>
</g>
<g font-size=".9" fill="#3f3b3a">
<text x="26.8" y="30.4">实拍图 Real shot</text>
<text x="58.5" y="30.4">实拍图 Real shot</text>
<text x="90.2" y="30.4">实拍图 Real shot</text>
</g>
</svg>
